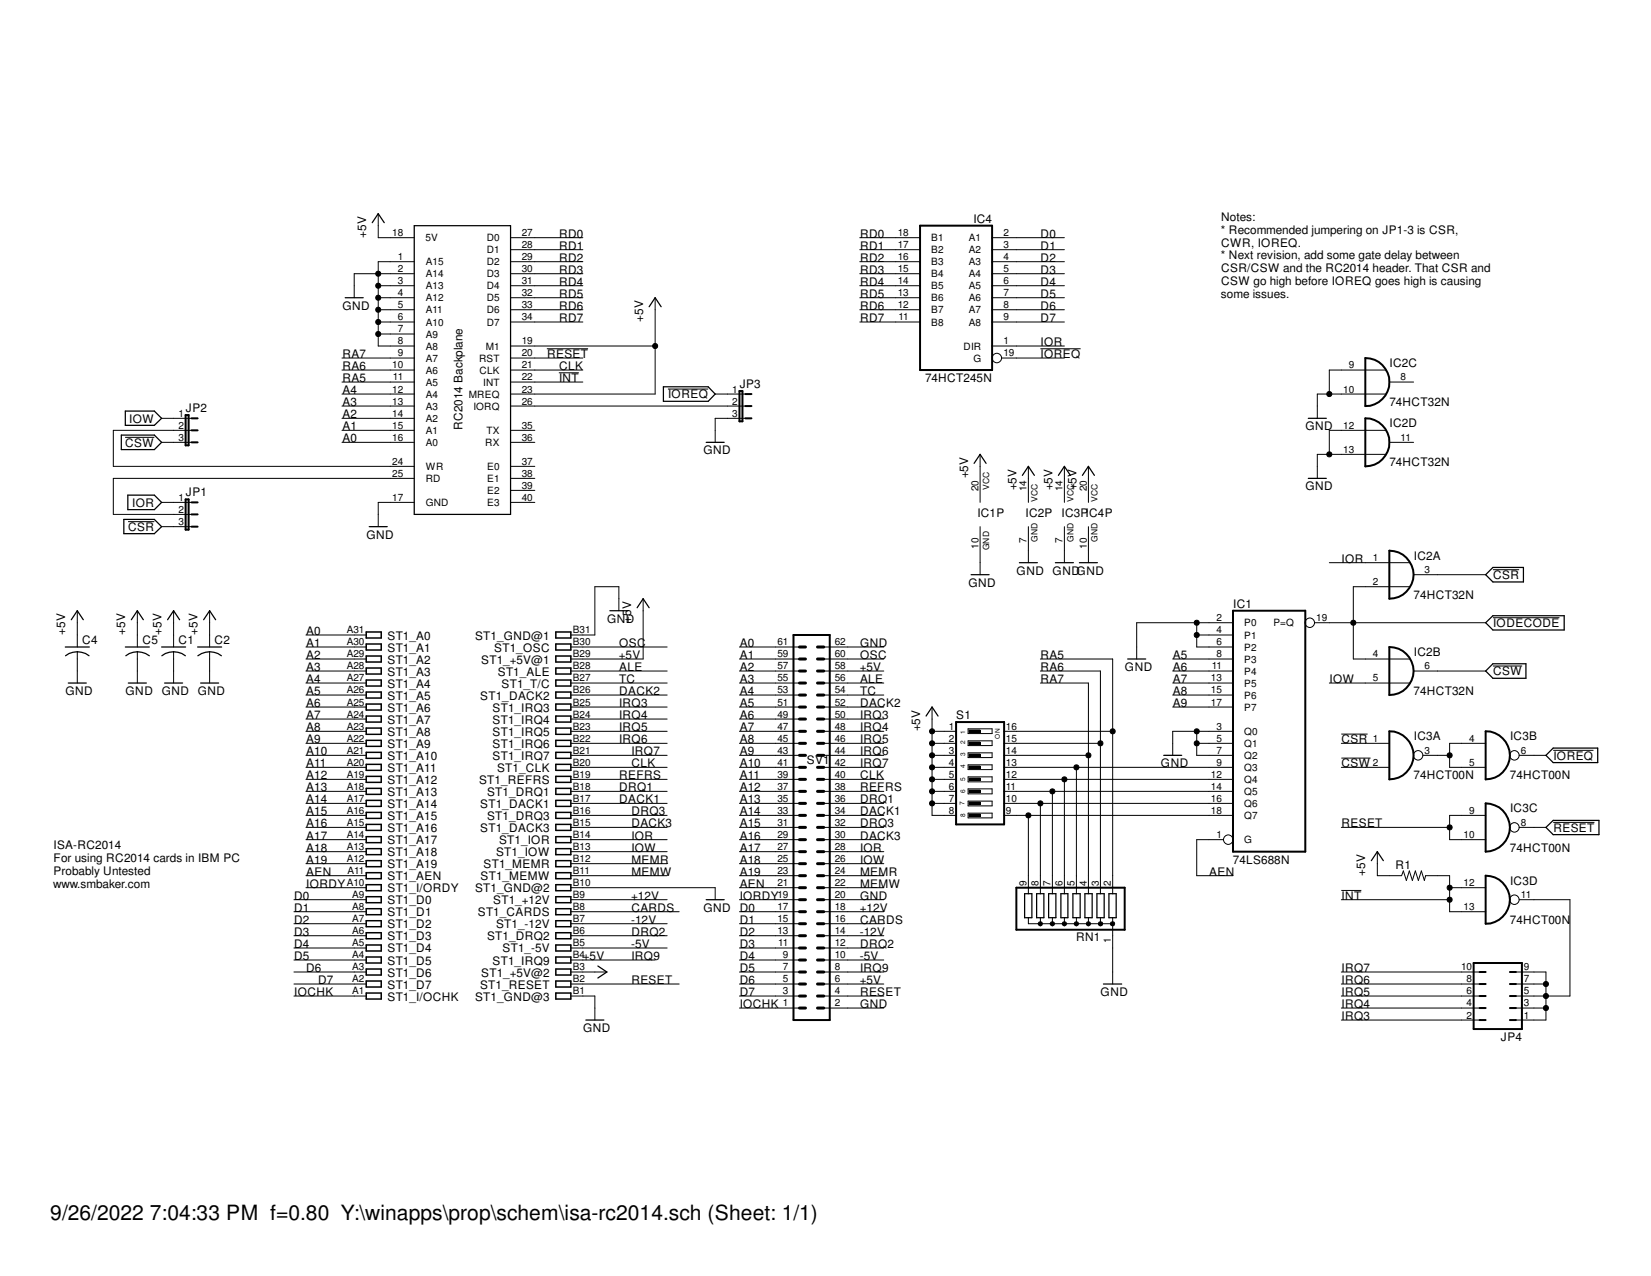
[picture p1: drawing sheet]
<svg xmlns="http://www.w3.org/2000/svg" width="279mm" height="216mm" viewBox="0 0 279 216" stroke-linecap="round" stroke-linejoin="round" font-family="sans-serif">
<g fill="none" stroke="#000" stroke-width=".21">
<path d="M63 37.7l1-1.5 1 1.5M70.1 38.2h16.3v48.8h-16.3zM58.4 50.4h3.1M109.9 51.9l1-1.5 1 1.5M20.5 73.6h5.6l1.2 1.2-1.2 1.3h-5.6zM21.2 69.6h4.9l1.2 1.2-1.2 1.2h-4.9zM112.3 65.4h7.5l1.2 1.3-1.2 1.2h-7.5zM119.5 74.8h3.1M164.8 78.4l1.1-1.5 1 1.5M221.4 70.8h3.1M21 87.9h5.1l1.2 1.2-1.2 1.2h-5.1zM21.6 83.8h4.5l1.2 1.2-1.2 1.2h-4.5z"/>
<path d="M62.5 89.1h3M164.3 97.2h3.1M172.5 95.2h3.1M173 80.4l1-1.5 1 1.5M178.6 95.2h3.1M179.1 80.4l1-1.5 1 1.5M182.7 95.2h3M183.2 80.4l1-1.5 1 1.5M221.4 80.9h3.1M251.4 97.2l1.2-1.2h5.2v2.5h-5.2zM11 109.5h4.1M11.1 111a3.3 3.3 0 0 1 4 0"/>
<path d="M11.6 115.6h3M12.1 104.9l1-1.6 1 1.6M21.2 109.5h4.1M21.3 111a3.3 3.3 0 0 1 4 0M21.7 115.6h3.1M22.2 104.9l1-1.6 1.1 1.6M27.3 109.5h4.1M27.4 111a3.3 3.3 0 0 1 4 0M27.9 115.6h3M28.4 104.9l1-1.6 1 1.6M33.4 109.5h4.1M33.5 111a3.3 3.3 0 0 1 4 0"/>
<path d="M34 115.6h3M34.5 104.9l1-1.6 1 1.6M103.2 103.3h3.1M107.8 102.8l1-1.5 1.1 1.5M190.8 111.5h3.1M251.4 105.4l1.2-1.2h12.1v2.4h-12.1zM251.4 113.5l1.2-1.2h5.6v2.5h-5.6zM156.7 121.2l1-1.6 1 1.6M196.9 127.8h3.1M261.6 127.8l1.2-1.2h7.6v2.4h-7.6zM261.6 140l1.2-1.2h7.8v2.4h-7.8zM119.5 152.2h3.1"/>
<path d="M173.4 151.2h1.2v4.1h-1.2zM175.4 151.2h1.3v4.1h-1.3zM177.5 151.2h1.2v4.1h-1.2zM179.5 151.2h1.2v4.1h-1.2zM181.6 151.2h1.2v4.1h-1.2zM183.6 151.2h1.2v4.1h-1.2zM185.6 151.2h1.3v4.1h-1.3zM187.7 151.2h1.2v4.1h-1.2zM232.1 145.6l1-1.5 1 1.5M99.1 172.6h3.1M101.2 163.4l1.5 1.1-1.5 1M186.7 166.5h3.1"/>
</g>
<g fill="none" stroke="#000" stroke-width=".17">
<path d="M64 36.2v4h6.1M64 48.3h6.1M64 50.4h6.1M64 52.4h6.1M64 54.5h6.1M64 56.5h6.1M70.1 44.3h-6.1v14.2h6.1M70.1 46.3h-10.2v4.1M86.4 44.3h12.2M86.4 46.3h12.2M86.4 48.3h12.2M86.4 50.4h12.2"/>
<path d="M86.4 52.4h12.2M86.4 54.5h12.2M86.4 58.5h24.5M86.4 40.2h12.2M86.4 42.2h12.2M92.5 59h7M110.9 50.4v16.3h-24.5M145.5 44.3h10.2M145.5 46.3h10.2M145.5 48.3h10.2M145.5 50.4h10.2M145.5 52.4h10.2"/>
<path d="M145.5 54.5h10.2M145.5 40.2h10.2M145.5 42.2h10.2M167.9 44.3h12.2M167.9 46.3h12.2M167.9 48.3h12.2M167.9 50.4h12.2M167.9 52.4h12.2M167.9 54.5h12.2M167.9 58.5h12.2M167.9 40.2h12.2M167.9 42.2h12.2"/>
<path d="M176.1 59h6.8M21.2 74h4.9M27.3 70.8h5.1M27.3 74.8h5.1M32.4 72.8h-13.2v6.1h50.9M57.9 60.6h12.2M57.9 62.6h12.2M57.9 64.6h12.2M57.9 66.7h12.2M57.9 68.7h12.2M57.9 70.8h12.2M57.9 72.8h12.2"/>
<path d="M57.9 74.8h12.2M86.4 60.6h12.2M86.4 62.6h12.2M86.4 64.6h12.2M86.4 68.7h39.8M86.4 72.8h4.1M86.4 74.8h4.1M86.4 78.9h4.1M94.6 63.1h3.4M113 65.8h6.8M121 66.7h5.2M126.2 70.8h-5.2v4"/>
<path d="M165.9 76.9v8.1M169.5 60.6h10.6M174 78.9v6.1M180.1 78.9v6.1M184.2 78.9v6.1M234.5 62.6h-9.5v4.1M234.5 66.7h-11.6v4.1M234.5 72.8h-9.5v4.1M234.5 76.9h-11.6v4M235.1 64.6h4.1M235.1 74.8h4.1M21.7 88.3h4.4"/>
<path d="M27.3 85h5.1M27.3 89.1h5.1M70.1 85h-6.1v4.1M70.1 80.9h-50.9v6.1h13.2M86.4 85h4.1M86.4 80.9h4.1M86.4 83h4.1M165.9 89.1v8.1M174 89.1v6.1M180.1 89.1v6.1M184.2 89.1v6.1M225 95.2h13.6"/>
<path d="M238.6 99.3h-9.6v12.2h9.6M239.2 97.2h12.2M252.6 96.4h4.5M13.1 103.3v6.2M13.1 110.3v5.3M23.2 103.3v6.2M23.2 110.3v5.3M29.4 103.3v6.2M29.4 110.3v5.3M35.5 103.3v6.2M35.5 110.3v5.3M51.8 119.6h10.2"/>
<path d="M51.8 117.6h10.2M51.8 115.6h10.2M51.8 113.5h10.2M51.8 111.5h10.2M51.8 109.5h10.2M51.8 107.4h10.2M96.6 119.6h16.3M96.6 117.6h16.3M96.6 115.6h16.3M96.6 113.5h16.3M96.6 109.5h16.3M104.7 103.3v-4h-4v8.1h-4.1"/>
<path d="M108.8 101.3v10.2h-12.2M125.1 119.6h10.2M125.1 117.6h10.2M125.1 115.6h10.2M125.1 113.5h10.2M125.1 111.5h10.2M125.1 109.5h10.2M139.4 119.6h10.2M139.4 117.6h10.2M139.4 115.6h10.2M139.4 113.5h10.2M139.4 111.5h10.2"/>
<path d="M139.4 109.5h10.2M157.7 119.6v18.4h4.1M176.1 115.6h8.1v35.6M176.1 113.5h10.1v37.7M176.1 111.5h12.2v39.7M198.5 119.6h10.2M198.5 117.6h10.2M198.5 115.6h10.2M198.5 113.5h10.2M198.5 111.5h10.2M202.5 105.4v4.1h6.2M202.5 107.4h6.2"/>
<path d="M208.7 105.4h-16.3v6.1M222.5 105.4h28.9M225 115.6h13.6M239.2 113.5h12.2M252.6 104.5h11.3M252.6 112.7h5M51.8 140h10.2M51.8 138h10.2M51.8 135.9h10.2M51.8 133.9h10.2M51.8 131.9h10.2M51.8 129.8h10.2"/>
<path d="M51.8 127.8h10.2M51.8 125.8h10.2M51.8 123.7h10.2M51.8 121.7h10.2M96.6 140h16.3M96.6 138h16.3M96.6 135.9h16.3M96.6 133.9h16.3M96.6 131.9h16.3M96.6 129.8h16.3M96.6 127.8h16.3M96.6 125.8h16.3"/>
<path d="M96.6 123.7h16.3M96.6 121.7h16.3M125.1 140h10.2M125.1 138h10.2M125.1 135.9h10.2M125.1 133.9h10.2M125.1 131.9h10.2M125.1 129.8h10.2M125.1 127.8h10.2M125.1 125.8h10.2M125.1 123.7h10.2M125.1 121.7h10.2"/>
<path d="M139.4 140h10.2M139.4 138h10.2M139.4 135.9h10.2M139.4 133.9h10.2M139.4 131.9h10.2M139.4 129.8h10.2M139.4 127.8h10.2M139.4 125.8h10.2M139.4 123.7h10.2M139.4 121.7h10.2M157.7 135.9h4.1M157.7 133.9h4.1"/>
<path d="M157.7 131.9h4.1M157.7 129.8h4.1M157.7 127.8h4.1M157.7 125.8h4.1M157.7 123.7h4.1M163.8 123.3h4.1v.8h-4.1zM163.8 125.3h4.1v.9h-4.1zM163.8 127.4h4.1v.8h-4.1zM163.8 129.4h4.1v.8h-4.1zM163.8 131.4h4.1v.9h-4.1zM163.8 133.5h4.1v.8h-4.1zM163.8 135.6h4.1v.8h-4.1z"/>
<path d="M163.8 137.6h4.1v.8h-4.1zM164 123.5h1.9v.5h-1.9zM164 125.6h1.9v.4h-1.9zM164 127.6h1.9v.4h-1.9zM164 129.6h1.9v.4h-1.9zM164 131.7h1.9v.4h-1.9zM164 133.7h1.9v.4h-1.9zM164 135.7h1.9v.4h-1.9zM164 137.8h1.9v.4h-1.9zM169.9 138h38.8M169.9 135.9h38.8M169.9 133.9h38.8"/>
<path d="M169.9 131.9h38.8M169.9 129.8h38.8M169.9 127.8h14.3M169.9 125.8h16.3M169.9 123.7h18.4M174 138v13.2M176.1 135.9v15.3M178.1 133.9v17.3M180.1 131.9v19.3M182.2 129.8v21.4M202.5 123.7v4.1h6.2M202.5 125.8h6.2"/>
<path d="M208.7 123.7h-10.2v4.1M227 124.2h4.4M227 128.3h4.9M227 140h18.3M227 129.8h8.1M227 125.8h8.1M240.8 127.8h4.5M251.4 138h-6.1v4.1h6.1M251.4 125.8h-6.1v4h6.1M257.1 140h4.5M257.1 127.8h4.5M262.8 127h6.9"/>
<path d="M262.8 139.1h7M49.7 158.3h12.3M49.7 156.3h12.3M49.7 154.3h12.3M49.7 152.2h12.3M51.8 150.2h10.2M51.8 148.2h10.2M51.8 146.1h10.2M51.8 144.1h10.2M51.8 142.1h10.2M96.6 158.3h16.3M96.6 156.3h16.3"/>
<path d="M96.6 154.3h18.3M96.6 152.2h16.3M96.6 150.2h24.4v2M96.6 148.2h16.3M96.6 146.1h16.3M96.6 144.1h16.3M96.6 142.1h16.3M125.1 158.3h10.2M125.1 156.3h10.2M125.1 154.3h10.2M125.1 152.2h10.2M125.1 150.2h10.2"/>
<path d="M125.1 148.2h10.2M125.1 146.1h10.2M125.1 144.1h10.2M125.1 142.1h10.2M139.4 158.3h10.2M139.4 156.3h10.2M139.4 154.3h10.2M139.4 152.2h10.2M139.4 150.2h10.2M139.4 148.2h10.2M139.4 146.1h10.2M139.4 144.1h10.2"/>
<path d="M139.4 142.1h10.2M174 155.3v1h14.3M175.8 156h.3h.2l.1 .3-.1 .2-.2 .2-.3-.2-.1-.2h.4h-.4zM176.1 155.3v1M177.8 156h.3h.3l.1 .3-.1 .2-.3 .2-.3-.2-.1-.2h.4h-.4zM178.1 155.3v1M179.9 156h.2h.3l.1 .3-.1 .2-.3 .2-.2-.2-.2-.2h.5h-.5zM180.1 155.3v1M181.9 156h.3h.2l.1 .3-.1 .2-.2 .2-.3-.2-.1-.2h.4h-.4zM182.2 155.3v1M183.9 156h.3h.2l.2 .3-.2 .2-.2 .2-.3-.2v-.2h.3h-.3zM184.2 155.3v1"/>
<path d="M186 156h.2h.3l.1 .3-.1 .2-.3 .2-.2-.2-.1-.2h.4h-.4zM186.2 155.3v1M188 156h.3h.3v.3v.2l-.3 .2-.3-.2-.1-.2h.4h-.4zM188.3 155.3v11.2M207.1 142.1h-4.6v6.1h6.2M227 150.7h3.4M227 152.2h18.3M233.1 144.1v4.1h4.1l.3-.8 .5 1.6 .5-1.6 .5 1.6 .5-1.6 .5 1.6 .5-1.6 .5 1.6 .3-.8h4v6.1h6.1M245.3 150.2h6.1M257.1 152.2h8.6v16.3h-9.2M49.7 168.5h12.3M49.7 166.5h12.3"/>
<path d="M49.7 164.5h12.3M49.7 162.4h12.3M49.7 160.4h12.3M96.6 168.5h4.1v4.1M96.6 166.5h18.3M96.6 164.5h6.1M96.6 162.4h14.3M96.6 160.4h16.3M125.1 168.5h10.2M125.1 166.5h10.2M125.1 164.5h10.2M125.1 162.4h10.2"/>
<path d="M125.1 160.4h10.2M125.1 170.6h10.2M139.4 168.5h10.2M139.4 166.5h10.2M139.4 164.5h10.2M139.4 162.4h10.2M139.4 160.4h10.2M139.4 170.6h10.2M227 168.5h23.4M227 166.5h23.4M227 164.5h23.4M227 170.6h23.4"/>
<path d="M227 172.6h23.4M256.5 166.5h5.1M256.5 164.5h5.1v8.1h-5.1M256.5 170.6h5.1"/>
<circle cx="64" cy="46.3" r=".43"/>
<circle cx="64" cy="52.4" r=".43"/>
<circle cx="64" cy="54.5" r=".43"/>
<circle cx="64" cy="48.3" r=".43"/>
<circle cx="64" cy="50.4" r=".43"/>
<circle cx="64" cy="56.5" r=".43"/>
<circle cx="110.9" cy="58.5" r=".43"/>
<circle cx="168.7" cy="60.6" r=".8"/>
<circle cx="225" cy="66.7" r=".43"/>
<circle cx="225" cy="76.9" r=".43"/>
<circle cx="202.5" cy="105.4" r=".43"/>
<circle cx="202.5" cy="107.4" r=".43"/>
<circle cx="221.7" cy="105.4" r=".8"/>
<circle cx="229" cy="105.4" r=".43"/>
<circle cx="157.7" cy="129.8" r=".43"/>
<circle cx="157.7" cy="135.9" r=".43"/>
<circle cx="157.7" cy="127.8" r=".43"/>
<circle cx="157.7" cy="123.7" r=".43"/>
<circle cx="157.7" cy="133.9" r=".43"/>
<circle cx="157.7" cy="125.8" r=".43"/>
<circle cx="157.7" cy="131.9" r=".43"/>
<circle cx="174" cy="138" r=".43"/>
<circle cx="176.1" cy="135.9" r=".43"/>
<circle cx="178.1" cy="133.9" r=".43"/>
<circle cx="180.1" cy="131.9" r=".43"/>
<circle cx="182.2" cy="129.8" r=".43"/>
<circle cx="184.2" cy="127.8" r=".43"/>
<circle cx="186.2" cy="125.8" r=".43"/>
<circle cx="188.3" cy="123.7" r=".43"/>
<circle cx="202.5" cy="125.8" r=".43"/>
<circle cx="202.5" cy="123.7" r=".43"/>
<circle cx="240" cy="127.8" r=".8"/>
<circle cx="245.3" cy="140" r=".43"/>
<circle cx="245.3" cy="127.8" r=".43"/>
<circle cx="256.3" cy="127.8" r=".8"/>
<circle cx="256.3" cy="140" r=".8"/>
<circle cx="207.9" cy="142.1" r=".8"/>
<circle cx="245.3" cy="152.2" r=".43"/>
<circle cx="245.3" cy="150.2" r=".43"/>
<circle cx="256.3" cy="152.2" r=".8"/>
<circle cx="261.6" cy="168.5" r=".43"/>
<circle cx="261.6" cy="166.5" r=".43"/>
<circle cx="261.6" cy="170.6" r=".43"/>
</g>
<g fill="none" stroke="#000" stroke-width=".25">
<path d="M62 106.9h2.5v1h-2.5zM62 109h2.5v1h-2.5zM62 111h2.5v1h-2.5zM62 113h2.5v1h-2.5zM62 115.1h2.5v1h-2.5zM62 117.1h2.5v1h-2.5zM62 119.1h2.5v1h-2.5zM94.1 119.1h2.5v1h-2.5zM94.1 117.1h2.5v1h-2.5zM94.1 115.1h2.5v1h-2.5zM94.1 113h2.5v1h-2.5zM94.1 111h2.5v1h-2.5z"/>
<path d="M94.1 109h2.5v1h-2.5zM94.1 106.9h2.5v1h-2.5zM62 121.2h2.5v1h-2.5zM62 123.2h2.5v1h-2.5zM62 125.3h2.5v1h-2.5zM62 127.3h2.5v1h-2.5zM62 129.3h2.5v1h-2.5zM62 131.4h2.5v1h-2.5zM62 133.4h2.5v1h-2.5zM62 135.4h2.5v1h-2.5zM62 137.5h2.5v1h-2.5zM62 139.5h2.5v1h-2.5z"/>
<path d="M94.1 139.5h2.5v1h-2.5zM94.1 137.5h2.5v1h-2.5zM94.1 135.4h2.5v1h-2.5zM94.1 133.4h2.5v1h-2.5zM94.1 131.4h2.5v1h-2.5zM94.1 129.3h2.5v1h-2.5zM94.1 127.3h2.5v1h-2.5zM94.1 125.3h2.5v1h-2.5zM94.1 123.2h2.5v1h-2.5zM94.1 121.2h2.5v1h-2.5zM62 141.6h2.5v1h-2.5zM62 143.6h2.5v1h-2.5z"/>
<path d="M62 145.6h2.5v1h-2.5zM62 147.7h2.5v1h-2.5zM62 149.7h2.5v1h-2.5zM62 151.7h2.5v1h-2.5zM62 153.8h2.5v1h-2.5zM62 155.8h2.5v1h-2.5zM62 157.8h2.5v1h-2.5zM62 159.9h2.5v1h-2.5zM94.1 159.9h2.5v1h-2.5zM94.1 157.8h2.5v1h-2.5zM94.1 155.8h2.5v1h-2.5zM94.1 153.8h2.5v1h-2.5z"/>
<path d="M94.1 151.7h2.5v1h-2.5zM94.1 149.7h2.5v1h-2.5zM94.1 147.7h2.5v1h-2.5zM94.1 145.6h2.5v1h-2.5zM94.1 143.6h2.5v1h-2.5zM94.1 141.6h2.5v1h-2.5zM62 168h2.5v1h-2.5zM62 161.9h2.5v1h-2.5zM62 164h2.5v1h-2.5zM62 166h2.5v1h-2.5zM94.1 168h2.5v1h-2.5zM94.1 166h2.5v1h-2.5z"/>
<path d="M94.1 164h2.5v1h-2.5zM94.1 161.9h2.5v1h-2.5z"/>
</g>
<g fill="none" stroke="#000" stroke-width=".34">
<path d="M155.7 38.2h12.2v24.4h-12.2zM31.4 70.2h.5v5.2h-.5zM32.4 74.8h1M32.4 72.8h1M32.4 70.8h1M125.1 66.2h.5v5.1h-.5zM126.2 70.8h1M126.2 68.7h1M126.2 66.7h1M231.1 60.6a4.1 4.1 0 0 1 4 4 4.1 4.1 0 0 1-4 4.1zM231.1 70.8a4.1 4.1 0 0 1 4 4 4.1 4.1 0 0 1-4 4.1zM31.4 84.5h.5v5.1h-.5z"/>
<path d="M32.4 89.1h1M32.4 87h1M32.4 85h1M235.1 93.2a4.1 4.1 0 0 1 4.1 4 4.1 4.1 0 0 1-4.1 4.1zM134.3 107.4h6.1v65.2h-6.1zM208.7 103.3h12.2v40.8h-12.2zM235.1 109.5a4.1 4.1 0 0 1 4.1 4 4.1 4.1 0 0 1-4.1 4.1zM161.8 122.2h8.1v17.3h-8.1zM235.1 123.7a4.1 4.1 0 0 1 4.1 4.1 4.1 4.1 0 0 1-4.1 4.1zM251.4 123.7a4.1 4.1 0 0 1 4.1 4.1 4.1 4.1 0 0 1-4.1 4.1zM251.4 135.9a4.1 4.1 0 0 1 4.1 4.1 4.1 4.1 0 0 1-4.1 4.1zM172 150.2h18.3v7.1h-18.3z"/>
<path d="M251.4 148.2a4.1 4.1 0 0 1 4.1 4 4.1 4.1 0 0 1-4.1 4.1zM249.4 162.9h8.2v11.2h-8.2zM250.4 172.6h1M250.4 170.6h1M250.4 168.5h1M250.4 166.5h1M250.4 164.5h1M255.5 172.6h1M255.5 170.6h1M255.5 168.5h1M255.5 166.5h1M255.5 164.5h1"/>
</g>
<g fill="none" stroke="#000" stroke-width=".51">
<path d="M135.3 119.6h1M135.3 115.6h1M135.3 117.6h1M135.3 113.5h1M135.3 111.5h1M135.3 109.5h1M138.3 119.6h1.1M138.3 115.6h1.1M138.3 117.6h1.1M138.3 113.5h1.1M138.3 111.5h1.1M138.3 109.5h1.1"/>
<path d="M135.3 138h1M135.3 140h1M135.3 135.9h1M135.3 133.9h1M135.3 131.9h1M135.3 129.8h1M135.3 123.7h1M135.3 125.8h1M135.3 127.8h1M135.3 121.7h1M138.3 138h1.1M138.3 140h1.1"/>
<path d="M138.3 135.9h1.1M138.3 133.9h1.1M138.3 131.9h1.1M138.3 129.8h1.1M138.3 123.7h1.1M138.3 125.8h1.1M138.3 127.8h1.1M138.3 121.7h1.1M135.3 156.3h1M135.3 158.3h1M135.3 152.2h1M135.3 154.3h1"/>
<path d="M135.3 146.1h1M135.3 148.2h1M135.3 150.2h1M135.3 142.1h1M135.3 144.1h1M138.3 156.3h1.1M138.3 158.3h1.1M138.3 152.2h1.1M138.3 154.3h1.1M138.3 146.1h1.1M138.3 148.2h1.1M138.3 150.2h1.1"/>
<path d="M138.3 142.1h1.1M138.3 144.1h1.1M135.3 166.5h1M135.3 168.5h1M135.3 170.6h1M135.3 162.4h1M135.3 164.5h1M135.3 160.4h1M138.3 166.5h1.1M138.3 168.5h1.1M138.3 170.6h1.1M138.3 162.4h1.1"/>
<path d="M138.3 164.5h1.1M138.3 160.4h1.1"/>
</g>
<g fill="#000">
<path d="M164 123.5h1.9v.5h-1.9z" fill-rule="evenodd"/>
<path d="M164 125.6h1.9v.4h-1.9z" fill-rule="evenodd"/>
<path d="M164 127.6h1.9v.4h-1.9z" fill-rule="evenodd"/>
<path d="M164 129.6h1.9v.4h-1.9z" fill-rule="evenodd"/>
<path d="M164 131.7h1.9v.4h-1.9z" fill-rule="evenodd"/>
<path d="M164 133.7h1.9v.4h-1.9z" fill-rule="evenodd"/>
<path d="M164 135.7h1.9v.4h-1.9z" fill-rule="evenodd"/>
<path d="M164 137.8h1.9v.4h-1.9z" fill-rule="evenodd"/>
<path d="M175.8 156h.3h.2l.1 .3-.1 .2-.2 .2-.3-.2-.1-.2h.4h-.4z" fill-rule="evenodd"/>
<path d="M177.8 156h.3h.3l.1 .3-.1 .2-.3 .2-.3-.2-.1-.2h.4h-.4z" fill-rule="evenodd"/>
<path d="M179.9 156h.2h.3l.1 .3-.1 .2-.3 .2-.2-.2-.2-.2h.5h-.5z" fill-rule="evenodd"/>
<path d="M181.9 156h.3h.2l.1 .3-.1 .2-.2 .2-.3-.2-.1-.2h.4h-.4z" fill-rule="evenodd"/>
<path d="M183.9 156h.3h.2l.2 .3-.2 .2-.2 .2-.3-.2v-.2h.3h-.3z" fill-rule="evenodd"/>
<path d="M186 156h.2h.3l.1 .3-.1 .2-.3 .2-.2-.2-.1-.2h.4h-.4z" fill-rule="evenodd"/>
<path d="M188 156h.3h.3v.3v.2l-.3 .2-.3-.2-.1-.2h.4h-.4z" fill-rule="evenodd"/>
<circle cx="64" cy="46.3" r=".43"/>
<circle cx="64" cy="52.4" r=".43"/>
<circle cx="64" cy="54.5" r=".43"/>
<circle cx="64" cy="48.3" r=".43"/>
<circle cx="64" cy="50.4" r=".43"/>
<circle cx="64" cy="56.5" r=".43"/>
<circle cx="110.9" cy="58.5" r=".43"/>
<circle cx="225" cy="66.7" r=".43"/>
<circle cx="225" cy="76.9" r=".43"/>
<circle cx="202.5" cy="105.4" r=".43"/>
<circle cx="202.5" cy="107.4" r=".43"/>
<circle cx="229" cy="105.4" r=".43"/>
<circle cx="157.7" cy="129.8" r=".43"/>
<circle cx="157.7" cy="135.9" r=".43"/>
<circle cx="157.7" cy="127.8" r=".43"/>
<circle cx="157.7" cy="123.7" r=".43"/>
<circle cx="157.7" cy="133.9" r=".43"/>
<circle cx="157.7" cy="125.8" r=".43"/>
<circle cx="157.7" cy="131.9" r=".43"/>
<circle cx="174" cy="138" r=".43"/>
<circle cx="176.1" cy="135.9" r=".43"/>
<circle cx="178.1" cy="133.9" r=".43"/>
<circle cx="180.1" cy="131.9" r=".43"/>
<circle cx="182.2" cy="129.8" r=".43"/>
<circle cx="184.2" cy="127.8" r=".43"/>
<circle cx="186.2" cy="125.8" r=".43"/>
<circle cx="188.3" cy="123.7" r=".43"/>
<circle cx="202.5" cy="125.8" r=".43"/>
<circle cx="202.5" cy="123.7" r=".43"/>
<circle cx="245.3" cy="140" r=".43"/>
<circle cx="245.3" cy="127.8" r=".43"/>
<circle cx="245.3" cy="152.2" r=".43"/>
<circle cx="245.3" cy="150.2" r=".43"/>
<circle cx="261.6" cy="168.5" r=".43"/>
<circle cx="261.6" cy="166.5" r=".43"/>
<circle cx="261.6" cy="170.6" r=".43"/>
</g>
<text font-size="3.6" x="8.5" y="206.4">9/26/2022 7:04:33 PM f=0.80 Y:\winapps\prop\schem\isa-rc2014.sch (Sheet: 1/1)</text>
<g font-size="2">
<text x="62" y="40.2" transform="rotate(-90 62 40.2)">+5V</text>
<text x="94.6" y="40.2">RD0</text>
<text x="145.5" y="40.2">RD0</text>
<text x="164.7" y="37.7">IC4</text>
<text x="176.1" y="40.2">D0</text>
<text x="206.6" y="39.6">* Recommended jumpering on JP1-3 is CSR,</text>
<text x="206.7" y="37.4">Notes:</text>
<text x="206.7" y="41.7">CWR, IOREQ.</text>
<text x="94.6" y="42.2">RD1</text>
<text x="94.6" y="44.3">RD2</text>
<text x="94.6" y="46.3">RD3</text>
<text x="145.5" y="42.2">RD1</text>
<text x="145.5" y="44.3">RD2</text>
<text x="145.5" y="46.3">RD3</text>
<text x="176.1" y="42.2">D1</text>
<text x="176.1" y="44.3">D2</text>
<text x="176.1" y="46.3">D3</text>
<text x="206.6" y="43.9">* Next revision, add some gate delay between</text>
<text x="206.7" y="46.1">CSR/CSW and the RC2014 header. That CSR and</text>
<text x="58" y="52.5">GND</text>
<text x="94.6" y="48.3">RD4</text>
<text x="94.6" y="50.4">RD5</text>
<text x="94.6" y="52.5">RD6</text>
<text x="145.5" y="48.3">RD4</text>
<text x="145.5" y="50.4">RD5</text>
<text x="145.5" y="52.5">RD6</text>
<text x="176.1" y="48.3">D4</text>
<text x="176.1" y="50.4">D5</text>
<text x="176.1" y="52.5">D6</text>
<text x="206.6" y="50.4">some issues.</text>
<text x="206.7" y="48.2">CSW go high before IOREQ goes high is causing</text>
<text x="94.6" y="54.5">RD7</text>
<text x="108.8" y="54.5" transform="rotate(-90 108.8 54.5)">+5V</text>
<text x="145.5" y="54.5">RD7</text>
<text x="176.1" y="58.5">IOR</text>
<text x="176.1" y="54.5">D7</text>
<text x="58" y="60.6">RA7</text>
<text x="58" y="62.6">RA6</text>
<text x="58" y="64.6">RA5</text>
<text x="92.6" y="60.6">RESET</text>
<text x="94.6" y="62.6">CLK</text>
<text x="94.6" y="64.6">INT</text>
<text x="125.2" y="65.7">JP3</text>
<text x="156.5" y="64.6">74HCT245N</text>
<text x="176.1" y="60.6">IOREQ</text>
<text x="235.2" y="62.1">IC2C</text>
<text x="21.9" y="71.5">IOW</text>
<text x="31.5" y="69.7">JP2</text>
<text x="58" y="70.8">A2</text>
<text x="58" y="68.7">A3</text>
<text x="58" y="66.7">A4</text>
<text x="113.1" y="67.4">IOREQ</text>
<text x="235.1" y="68.7">74HCT32N</text>
<text x="21.2" y="75.6">CSW</text>
<text x="58" y="74.8">A0</text>
<text x="58" y="72.8">A1</text>
<text x="78.3" y="72.8" transform="rotate(-90 78.3 72.8)">RC2014 Backplane</text>
<text x="119" y="76.9">GND</text>
<text x="220.9" y="72.8">GND</text>
<text x="235.2" y="72.3">IC2D</text>
<text x="31.5" y="84">JP1</text>
<text x="163.8" y="80.9" transform="rotate(-90 163.8 80.9)">+5V</text>
<text x="172" y="83" transform="rotate(-90 172 83)">+5V</text>
<text x="178.1" y="83" transform="rotate(-90 178.1 83)">+5V</text>
<text x="182.2" y="83" transform="rotate(-90 182.2 83)">+5V</text>
<text x="220.9" y="83">GND</text>
<text x="235.1" y="78.9">74HCT32N</text>
<text x="21.7" y="89.8">CSR</text>
<text x="22.4" y="85.8">IOR</text>
<text x="165.4" y="87.5">IC1P</text>
<text x="173.6" y="87.5">IC2P</text>
<text x="179.7" y="87.5">IC3PIC4P</text>
<text x="62" y="91.1">GND</text>
<text x="227" y="95.2">IOR</text>
<text x="239.3" y="94.7">IC2A</text>
<text x="163.9" y="99.3">GND</text>
<text x="172" y="97.2">GND</text>
<text x="178.1" y="97.2">GNDGND</text>
<text x="239.2" y="101.3">74HCT32N</text>
<text x="252.7" y="98">CSR</text>
<text x="11" y="107.4" transform="rotate(-90 11 107.4)">+5V</text>
<text x="21.2" y="107.4" transform="rotate(-90 21.2 107.4)">+5V</text>
<text x="27.3" y="107.4" transform="rotate(-90 27.3 107.4)">+5V</text>
<text x="33.4" y="107.4" transform="rotate(-90 33.4 107.4)">+5V</text>
<text x="51.8" y="107.4">A0</text>
<text x="102.7" y="105.4">GND</text>
<text x="106.8" y="105.4" transform="rotate(-90 106.8 105.4)">+5V</text>
<text x="208.7" y="102.8">IC1</text>
<text x="252.7" y="106.1">IODECODE</text>
<text x="13.9" y="109">C4</text>
<text x="24.1" y="109">C5</text>
<text x="30.2" y="109">C1</text>
<text x="36.3" y="109">C2</text>
<text x="51.8" y="109.5">A1</text>
<text x="51.8" y="111.5">A2</text>
<text x="51.8" y="113.5">A3</text>
<text x="65.6" y="112.3">ST1_A2</text>
<text x="65.6" y="110.2">ST1_A1</text>
<text x="65.6" y="108.2">ST1_A0</text>
<text x="80.4" y="108.2">ST1_GND@1</text>
<text x="81.4" y="112.3">ST1_+5V@1</text>
<text x="83.7" y="110.2">ST1_OSC</text>
<text x="104.7" y="111.5">+5V</text>
<text x="104.8" y="109.5">OSC</text>
<text x="104.8" y="113.5">ALE</text>
<text x="125.2" y="109.5">A0</text>
<text x="125.2" y="111.5">A1</text>
<text x="125.2" y="113.5">A2</text>
<text x="145.5" y="113.5">+5V</text>
<text x="145.5" y="109.5">GND</text>
<text x="145.5" y="111.5">OSC</text>
<text x="176.1" y="113.5">RA6</text>
<text x="176.1" y="111.5">RA5</text>
<text x="190.4" y="113.5">GND</text>
<text x="198.5" y="111.5">A5</text>
<text x="198.5" y="113.5">A6</text>
<text x="239.3" y="111">IC2B</text>
<text x="11.1" y="117.6">GND</text>
<text x="21.3" y="117.6">GND</text>
<text x="27.4" y="117.6">GND</text>
<text x="33.5" y="117.6">GND</text>
<text x="51.8" y="115.6">A4</text>
<text x="51.8" y="117.6">A5</text>
<text x="51.8" y="119.6">A6</text>
<text x="65.6" y="118.4">ST1_A5</text>
<text x="65.6" y="116.3">ST1_A4</text>
<text x="65.6" y="114.3">ST1_A3</text>
<text x="81.3" y="118.4">ST1_DACK2</text>
<text x="84.2" y="114.3">ST1_ALE</text>
<text x="84.9" y="116.3">ST1_T/C</text>
<text x="104.8" y="115.6">TC</text>
<text x="104.8" y="117.6">DACK2</text>
<text x="104.8" y="119.6">IRQ3</text>
<text x="125.2" y="115.6">A3</text>
<text x="125.2" y="117.6">A4</text>
<text x="125.2" y="119.6">A5</text>
<text x="145.5" y="115.6">ALE</text>
<text x="145.5" y="117.6">TC</text>
<text x="145.5" y="119.6">DACK2</text>
<text x="176.1" y="115.6">RA7</text>
<text x="198.5" y="115.6">A7</text>
<text x="198.5" y="117.6">A8</text>
<text x="198.5" y="119.6">A9</text>
<text x="225" y="115.6">IOW</text>
<text x="239.2" y="117.6">74HCT32N</text>
<text x="252.7" y="114.3">CSW</text>
<text x="51.8" y="121.7">A7</text>
<text x="51.8" y="123.7">A8</text>
<text x="51.8" y="125.8">A9</text>
<text x="65.6" y="124.5">ST1_A8</text>
<text x="65.6" y="122.5">ST1_A7</text>
<text x="65.6" y="120.4">ST1_A6</text>
<text x="83.4" y="124.5">ST1_IRQ5</text>
<text x="83.4" y="122.5">ST1_IRQ4</text>
<text x="83.4" y="120.4">ST1_IRQ3</text>
<text x="104.8" y="121.7">IRQ4</text>
<text x="104.8" y="123.7">IRQ5</text>
<text x="104.8" y="125.8">IRQ6</text>
<text x="125.2" y="121.7">A6</text>
<text x="125.2" y="123.7">A7</text>
<text x="125.2" y="125.8">A8</text>
<text x="145.5" y="121.7">IRQ3</text>
<text x="145.5" y="123.7">IRQ4</text>
<text x="145.5" y="125.8">IRQ5</text>
<text x="155.7" y="123.7" transform="rotate(-90 155.7 123.7)">+5V</text>
<text x="161.8" y="121.7">S1</text>
<text x="227" y="125.8">CSR</text>
<text x="239.3" y="125.3">IC3A</text>
<text x="255.6" y="125.3">IC3B</text>
<text x="51.8" y="127.8">A10</text>
<text x="51.8" y="129.8">A11</text>
<text x="51.8" y="131.9">A12</text>
<text x="65.6" y="130.6">ST1_A11</text>
<text x="65.6" y="128.6">ST1_A10</text>
<text x="65.6" y="126.5">ST1_A9</text>
<text x="83.4" y="128.6">ST1_IRQ7</text>
<text x="83.4" y="126.5">ST1_IRQ6</text>
<text x="84.1" y="130.6">ST1_CLK</text>
<text x="104.8" y="131.9">REFRS</text>
<text x="106.8" y="129.8">CLK</text>
<text x="106.8" y="127.8">IRQ7</text>
<text x="125.2" y="127.8">A9</text>
<text x="125.2" y="129.8">A10</text>
<text x="125.2" y="131.9">A11</text>
<text x="136.6" y="129.2">SV1</text>
<text x="145.5" y="131.9">CLK</text>
<text x="145.5" y="127.8">IRQ6</text>
<text x="145.5" y="129.8">IRQ7</text>
<text x="196.5" y="129.8">GND</text>
<text x="227" y="129.8">CSW</text>
<text x="239.2" y="131.9">74HCT00N</text>
<text x="255.5" y="131.9">74HCT00N</text>
<text x="262.9" y="128.5">IOREQ</text>
<text x="51.8" y="133.9">A13</text>
<text x="51.8" y="135.9">A14</text>
<text x="51.8" y="138">A15</text>
<text x="65.6" y="136.7">ST1_A14</text>
<text x="65.6" y="134.7">ST1_A13</text>
<text x="65.6" y="132.6">ST1_A12</text>
<text x="81.1" y="132.6">ST1_REFRS</text>
<text x="81.3" y="136.7">ST1_DACK1</text>
<text x="82.4" y="134.7">ST1_DRQ1</text>
<text x="104.8" y="133.9">DRQ1</text>
<text x="104.8" y="135.9">DACK1</text>
<text x="106.8" y="138">DRQ3</text>
<text x="125.2" y="133.9">A12</text>
<text x="125.2" y="135.9">A13</text>
<text x="125.2" y="138">A14</text>
<text x="145.5" y="133.9">REFRS</text>
<text x="145.5" y="135.9">DRQ1</text>
<text x="145.5" y="138">DACK1</text>
<text x="255.6" y="137.5">IC3C</text>
<text x="9.1" y="143.7">ISA-RC2014</text>
<text x="51.8" y="140">A16</text>
<text x="51.8" y="142.1">A17</text>
<text x="65.6" y="142.8">ST1_A17</text>
<text x="65.6" y="140.8">ST1_A16</text>
<text x="65.6" y="138.8">ST1_A15</text>
<text x="81.3" y="140.8">ST1_DACK3</text>
<text x="82.4" y="138.8">ST1_DRQ3</text>
<text x="84.5" y="142.8">ST1_IOR</text>
<text x="106.8" y="140">DACK3</text>
<text x="106.8" y="142.1">IOR</text>
<text x="125.2" y="140">A15</text>
<text x="125.2" y="142.1">A16</text>
<text x="145.5" y="140">DRQ3</text>
<text x="145.5" y="142.1">DACK3</text>
<text x="227" y="140">RESET</text>
<text x="262.9" y="140.7">RESET</text>
<text x="9.1" y="145.9">For using RC2014 cards in IBM PC</text>
<text x="9.1" y="148">Probably Untested</text>
<text x="51.8" y="144.1">A18</text>
<text x="51.8" y="146.1">A19</text>
<text x="51.8" y="148.2">AEN</text>
<text x="65.6" y="148.9">ST1_AEN</text>
<text x="65.6" y="146.9">ST1_A19</text>
<text x="65.6" y="144.9">ST1_A18</text>
<text x="81.3" y="148.9">ST1_MEMW</text>
<text x="81.8" y="146.9">ST1_MEMR</text>
<text x="83.9" y="144.9">ST1_IOW</text>
<text x="106.8" y="144.1">IOW</text>
<text x="106.8" y="146.1">MEMR</text>
<text x="106.8" y="148.2">MEMW</text>
<text x="125.2" y="144.1">A17</text>
<text x="125.2" y="146.1">A18</text>
<text x="125.2" y="148.2">A19</text>
<text x="145.5" y="146.1">IOW</text>
<text x="145.5" y="148.2">MEMR</text>
<text x="145.5" y="144.1">IOR</text>
<text x="204.6" y="148.2">AEN</text>
<text x="208.7" y="146.1">74LS688N</text>
<text x="231.1" y="148.2" transform="rotate(-90 231.1 148.2)">+5V</text>
<text x="236.2" y="147">R1</text>
<text x="255.5" y="144.1">74HCT00N</text>
<text x="255.6" y="149.7">IC3D</text>
<text x="9" y="150.2">www.smbaker.com</text>
<text x="49.8" y="152.2">D0</text>
<text x="49.8" y="154.3">D1</text>
<text x="51.8" y="150.2">IORDY</text>
<text x="65.6" y="155.1">ST1_D1</text>
<text x="65.6" y="153">ST1_D0</text>
<text x="65.6" y="151">ST1_I/ORDY</text>
<text x="80.4" y="151">ST1_GND@2</text>
<text x="80.9" y="155.1">ST1_CARDS</text>
<text x="83.5" y="153">ST1_+12V</text>
<text x="106.8" y="152.2">+12V</text>
<text x="106.8" y="154.3">CARDS</text>
<text x="119" y="154.3">GND</text>
<text x="125.2" y="154.3">D0</text>
<text x="125.2" y="150.2">AEN</text>
<text x="125.2" y="152.2">IORDY</text>
<text x="145.5" y="154.3">+12V</text>
<text x="145.5" y="150.2">MEMW</text>
<text x="145.5" y="152.2">GND</text>
<text x="227" y="152.2">INT</text>
<text x="49.8" y="156.3">D2</text>
<text x="49.8" y="158.3">D3</text>
<text x="49.8" y="160.4">D4</text>
<text x="65.6" y="161.2">ST1_D4</text>
<text x="65.6" y="159.1">ST1_D3</text>
<text x="65.6" y="157.1">ST1_D2</text>
<text x="82.4" y="159.1">ST1_DRQ2</text>
<text x="83.9" y="157.1">ST1_-12V</text>
<text x="85" y="161.2">ST1_-5V</text>
<text x="106.8" y="156.3">-12V</text>
<text x="106.8" y="160.4">-5V</text>
<text x="106.8" y="158.3">DRQ2</text>
<text x="125.2" y="156.3">D1</text>
<text x="125.2" y="158.3">D2</text>
<text x="125.2" y="160.4">D3</text>
<text x="145.5" y="158.3">-12V</text>
<text x="145.5" y="156.3">CARDS</text>
<text x="145.5" y="160.4">DRQ2</text>
<text x="182.1" y="159.3">RN1</text>
<text x="255.5" y="156.3">74HCT00N</text>
<text x="49.8" y="162.4">D5</text>
<text x="51.8" y="164.5">D6</text>
<text x="53.8" y="166.5">D7</text>
<text x="65.6" y="167.3">ST1_D7</text>
<text x="65.6" y="165.2">ST1_D6</text>
<text x="65.6" y="163.2">ST1_D5</text>
<text x="81.2" y="167.3">ST1_RESET</text>
<text x="81.4" y="165.2">ST1_+5V@2</text>
<text x="83.4" y="163.2">ST1_IRQ9</text>
<text x="98.6" y="162.4">+5V</text>
<text x="106.8" y="162.4">IRQ9</text>
<text x="106.8" y="166.5">RESET</text>
<text x="125.2" y="162.4">D4</text>
<text x="125.2" y="164.5">D5</text>
<text x="125.2" y="166.5">D6</text>
<text x="145.5" y="166.5">+5V</text>
<text x="145.5" y="162.4">-5V</text>
<text x="145.5" y="164.5">IRQ9</text>
<text x="227" y="166.5">IRQ6</text>
<text x="227" y="164.5">IRQ7</text>
<text x="49.8" y="168.5">IOCHK</text>
<text x="65.6" y="169.3">ST1_I/OCHK</text>
<text x="80.4" y="169.3">ST1_GND@3</text>
<text x="125.2" y="168.5">D7</text>
<text x="125.2" y="170.6">IOCHK</text>
<text x="145.5" y="170.6">GND</text>
<text x="145.5" y="168.5">RESET</text>
<text x="186.3" y="168.5">GND</text>
<text x="227" y="172.6">IRQ3</text>
<text x="227" y="170.6">IRQ4</text>
<text x="227" y="168.5">IRQ5</text>
<text x="98.7" y="174.6">GND</text>
<text x="254" y="176.1">JP4</text>
</g>
<g font-size="1.7">
<text x="66.4" y="39.9">18</text>
<text x="72" y="40.8">5V</text>
<text x="82.4" y="40.8">D0</text>
<text x="88.3" y="39.9">27</text>
<text x="88.3" y="42">28</text>
<text x="151.9" y="42">17</text>
<text x="151.9" y="39.9">18</text>
<text x="157.6" y="40.8">B1</text>
<text x="164" y="40.8">A1</text>
<text x="169.8" y="39.9">2</text>
<text x="169.8" y="42">3</text>
<text x="67.3" y="44">1</text>
<text x="67.3" y="46">2</text>
<text x="72.1" y="44.9">A15</text>
<text x="72.1" y="46.9">A14</text>
<text x="82.4" y="42.9">D1</text>
<text x="82.4" y="44.9">D2</text>
<text x="82.4" y="46.9">D3</text>
<text x="88.3" y="44">29</text>
<text x="88.3" y="46">30</text>
<text x="151.9" y="46">15</text>
<text x="151.9" y="44">16</text>
<text x="157.6" y="46.9">B4</text>
<text x="157.6" y="44.9">B3</text>
<text x="157.6" y="42.9">B2</text>
<text x="164" y="42.8">A2</text>
<text x="164" y="44.9">A3</text>
<text x="164" y="46.9">A4</text>
<text x="169.8" y="44">4</text>
<text x="169.8" y="46">5</text>
<text x="67.3" y="48.1">3</text>
<text x="67.3" y="50.1">4</text>
<text x="67.3" y="52.2">5</text>
<text x="72.1" y="49">A13</text>
<text x="72.1" y="51">A12</text>
<text x="72.1" y="53">A11</text>
<text x="82.4" y="49">D4</text>
<text x="82.4" y="51">D5</text>
<text x="82.4" y="53">D6</text>
<text x="88.3" y="48.1">31</text>
<text x="88.3" y="50.1">32</text>
<text x="88.3" y="52.2">33</text>
<text x="151.9" y="52.2">12</text>
<text x="151.9" y="50.1">13</text>
<text x="151.9" y="48.1">14</text>
<text x="157.6" y="53">B7</text>
<text x="157.6" y="51">B6</text>
<text x="157.6" y="49">B5</text>
<text x="164" y="49">A5</text>
<text x="164" y="51">A6</text>
<text x="164" y="53">A7</text>
<text x="169.8" y="48.1">6</text>
<text x="169.8" y="50.1">7</text>
<text x="169.8" y="52.2">8</text>
<text x="67.3" y="54.2">6</text>
<text x="67.3" y="56.2">7</text>
<text x="67.3" y="58.3">8</text>
<text x="72.1" y="55.1">A10</text>
<text x="72.1" y="57.1">A9</text>
<text x="72.1" y="59.1">A8</text>
<text x="82.2" y="59.1">M1</text>
<text x="82.4" y="55.1">D7</text>
<text x="88.3" y="54.2">34</text>
<text x="88.3" y="58.3">19</text>
<text x="152.1" y="54.2">11</text>
<text x="157.6" y="55.1">B8</text>
<text x="163.1" y="59.1">DIR</text>
<text x="164" y="55.1">A8</text>
<text x="169.8" y="58.3">1</text>
<text x="169.8" y="54.2">9</text>
<text x="66.4" y="62.3">10</text>
<text x="66.5" y="64.3">11</text>
<text x="67.3" y="60.3">9</text>
<text x="72.1" y="65.3">A5</text>
<text x="72.1" y="61.2">A7</text>
<text x="72.1" y="63.2">A6</text>
<text x="81.1" y="61.2">RST</text>
<text x="81.2" y="63.2">CLK</text>
<text x="81.8" y="65.3">INT</text>
<text x="88.3" y="60.3">20</text>
<text x="88.3" y="62.3">21</text>
<text x="88.3" y="64.3">22</text>
<text x="164.7" y="61.2">G</text>
<text x="169.8" y="60.3">19</text>
<text x="228.3" y="62.3">9</text>
<text x="237" y="64.3">8</text>
<text x="30.2" y="70.5">1</text>
<text x="66.4" y="66.4">12</text>
<text x="66.4" y="68.5">13</text>
<text x="66.4" y="70.5">14</text>
<text x="72.1" y="67.3">A4</text>
<text x="72.1" y="69.3">A3</text>
<text x="72.1" y="71.4">A2</text>
<text x="79.3" y="67.3">MREQ</text>
<text x="80.1" y="69.3">IORQ</text>
<text x="88.3" y="66.4">23</text>
<text x="88.3" y="68.5">26</text>
<text x="123.9" y="66.4">1</text>
<text x="123.9" y="68.5">2</text>
<text x="123.9" y="70.5">3</text>
<text x="227.3" y="66.4">10</text>
<text x="30.2" y="72.5">2</text>
<text x="30.2" y="74.5">3</text>
<text x="66.4" y="72.5">15</text>
<text x="66.4" y="74.5">16</text>
<text x="72.1" y="73.4">A1</text>
<text x="72.1" y="75.4">A0</text>
<text x="82.1" y="75.4">RX</text>
<text x="82.3" y="73.4">TX</text>
<text x="88.3" y="72.5">35</text>
<text x="88.3" y="74.5">36</text>
<text x="227.3" y="72.5">12</text>
<text x="227.3" y="76.6">13</text>
<text x="237" y="74.5">11</text>
<text x="66.4" y="78.6">24</text>
<text x="66.4" y="80.6">25</text>
<text x="72.1" y="79.5">WR</text>
<text x="72.1" y="81.6">RD</text>
<text x="82.5" y="79.5">E0</text>
<text x="82.5" y="81.6">E1</text>
<text x="82.5" y="83.6">E2</text>
<text x="88.3" y="78.6">37</text>
<text x="88.3" y="80.6">38</text>
<text x="88.3" y="82.7">39</text>
<text x="165.6" y="83.1" transform="rotate(-90 165.6 83.1)">20</text>
<text x="173.7" y="83.1" transform="rotate(-90 173.7 83.1)">14</text>
<text x="179.8" y="83.1" transform="rotate(-90 179.8 83.1)">14</text>
<text x="183.9" y="83.1" transform="rotate(-90 183.9 83.1)">20</text>
<text x="30.2" y="84.8">1</text>
<text x="30.2" y="86.8">2</text>
<text x="30.2" y="88.8">3</text>
<text x="66.4" y="84.8">17</text>
<text x="72.1" y="85.6">GND</text>
<text x="82.5" y="85.6">E3</text>
<text x="88.3" y="84.8">40</text>
<text x="165.6" y="92.8" transform="rotate(-90 165.6 92.8)">10</text>
<text x="173.7" y="91.9" transform="rotate(-90 173.7 91.9)">7</text>
<text x="179.8" y="91.9" transform="rotate(-90 179.8 91.9)">7</text>
<text x="183.9" y="92.8" transform="rotate(-90 183.9 92.8)">10</text>
<text x="232.3" y="94.9">1</text>
<text x="232.3" y="99">2</text>
<text x="241.1" y="96.9">3</text>
<text x="58.7" y="107.1">A31</text>
<text x="96.9" y="107.1">B31</text>
<text x="205.9" y="105.1">2</text>
<text x="205.9" y="107.1">4</text>
<text x="210.6" y="106">P0</text>
<text x="215.5" y="106">P=Q</text>
<text x="222.8" y="105.1">19</text>
<text x="58.7" y="113.2">A28</text>
<text x="58.7" y="111.2">A29</text>
<text x="58.7" y="109.2">A30</text>
<text x="96.9" y="113.2">B28</text>
<text x="96.9" y="111.2">B29</text>
<text x="96.9" y="109.2">B30</text>
<text x="131.6" y="113.2">57</text>
<text x="131.6" y="111.2">59</text>
<text x="131.6" y="109.2">61</text>
<text x="141.3" y="113.2">58</text>
<text x="141.3" y="111.2">60</text>
<text x="141.3" y="109.2">62</text>
<text x="205.1" y="113.2">11</text>
<text x="205.9" y="109.2">6</text>
<text x="205.9" y="111.2">8</text>
<text x="210.6" y="108">P1</text>
<text x="210.6" y="110.1">P2</text>
<text x="210.6" y="112.1">P3</text>
<text x="232.3" y="111.2">4</text>
<text x="241.1" y="113.2">6</text>
<text x="58.7" y="119.4">A25</text>
<text x="58.7" y="117.3">A26</text>
<text x="58.7" y="115.3">A27</text>
<text x="96.9" y="119.4">B25</text>
<text x="96.9" y="117.3">B26</text>
<text x="96.9" y="115.3">B27</text>
<text x="131.6" y="119.4">51</text>
<text x="131.6" y="117.3">53</text>
<text x="131.6" y="115.3">55</text>
<text x="141.3" y="119.4">52</text>
<text x="141.3" y="117.3">54</text>
<text x="141.3" y="115.3">56</text>
<text x="204.9" y="115.3">13</text>
<text x="204.9" y="117.3">15</text>
<text x="204.9" y="119.4">17</text>
<text x="210.6" y="114.1">P4</text>
<text x="210.6" y="116.2">P5</text>
<text x="210.6" y="118.2">P6</text>
<text x="232.3" y="115.3">5</text>
<text x="58.7" y="125.5">A22</text>
<text x="58.7" y="123.4">A23</text>
<text x="58.7" y="121.4">A24</text>
<text x="96.9" y="125.5">B22</text>
<text x="96.9" y="123.4">B23</text>
<text x="96.9" y="121.4">B24</text>
<text x="131.6" y="125.5">45</text>
<text x="131.6" y="123.4">47</text>
<text x="131.6" y="121.4">49</text>
<text x="141.3" y="125.5">46</text>
<text x="141.3" y="123.4">48</text>
<text x="141.3" y="121.4">50</text>
<text x="160.6" y="123.4">1</text>
<text x="160.6" y="125.5">2</text>
<text x="170.2" y="125.5">15</text>
<text x="170.2" y="123.4">16</text>
<text x="205.9" y="123.4">3</text>
<text x="205.9" y="125.5">5</text>
<text x="210.6" y="124.3">Q0</text>
<text x="210.6" y="120.3">P7</text>
<text x="232.3" y="125.5">1</text>
<text x="248.6" y="125.5">4</text>
<text x="58.7" y="131.6">A19</text>
<text x="58.7" y="129.5">A20</text>
<text x="58.7" y="127.5">A21</text>
<text x="96.9" y="131.6">B19</text>
<text x="96.9" y="129.5">B20</text>
<text x="96.9" y="127.5">B21</text>
<text x="131.6" y="131.6">39</text>
<text x="131.6" y="129.5">41</text>
<text x="131.6" y="127.5">43</text>
<text x="141.3" y="129.5">42</text>
<text x="141.3" y="131.6">40</text>
<text x="141.3" y="127.5">44</text>
<text x="160.6" y="127.5">3</text>
<text x="160.6" y="129.5">4</text>
<text x="160.6" y="131.6">5</text>
<text x="170.2" y="131.6">12</text>
<text x="170.2" y="129.5">13</text>
<text x="170.2" y="127.5">14</text>
<text x="204.9" y="131.6">12</text>
<text x="205.9" y="127.5">7</text>
<text x="205.9" y="129.5">9</text>
<text x="210.6" y="126.4">Q1</text>
<text x="210.6" y="128.4">Q2</text>
<text x="210.6" y="130.4">Q3</text>
<text x="232.3" y="129.5">2</text>
<text x="241.1" y="127.5">3</text>
<text x="248.6" y="129.5">5</text>
<text x="257.4" y="127.5">6</text>
<text x="58.7" y="137.7">A16</text>
<text x="58.7" y="135.6">A17</text>
<text x="58.7" y="133.6">A18</text>
<text x="96.9" y="137.7">B16</text>
<text x="96.9" y="135.6">B17</text>
<text x="96.9" y="133.6">B18</text>
<text x="131.6" y="137.7">33</text>
<text x="131.6" y="135.6">35</text>
<text x="131.6" y="133.6">37</text>
<text x="141.3" y="137.7">34</text>
<text x="141.3" y="135.6">36</text>
<text x="141.3" y="133.6">38</text>
<text x="160.6" y="133.6">6</text>
<text x="160.6" y="135.6">7</text>
<text x="160.6" y="137.7">8</text>
<text x="170.2" y="137.7">9</text>
<text x="170.2" y="135.6">10</text>
<text x="170.2" y="133.6">11</text>
<text x="204.9" y="133.6">14</text>
<text x="204.9" y="135.6">16</text>
<text x="204.9" y="137.7">18</text>
<text x="210.6" y="132.5">Q4</text>
<text x="210.6" y="134.5">Q5</text>
<text x="210.6" y="136.6">Q6</text>
<text x="248.6" y="137.7">9</text>
<text x="58.7" y="143.8">A13</text>
<text x="58.7" y="141.8">A14</text>
<text x="58.7" y="139.7">A15</text>
<text x="96.9" y="143.8">B13</text>
<text x="96.9" y="141.8">B14</text>
<text x="96.9" y="139.7">B15</text>
<text x="131.6" y="143.8">27</text>
<text x="131.6" y="141.8">29</text>
<text x="131.6" y="139.7">31</text>
<text x="141.3" y="143.8">28</text>
<text x="141.3" y="141.8">30</text>
<text x="141.3" y="139.7">32</text>
<text x="205.9" y="141.8">1</text>
<text x="210.6" y="142.7">G</text>
<text x="210.6" y="138.6">Q7</text>
<text x="247.7" y="141.8">10</text>
<text x="257.4" y="139.7">8</text>
<text x="58.7" y="149.9">A10</text>
<text x="58.7" y="145.8">A12</text>
<text x="58.8" y="147.9">A11</text>
<text x="96.9" y="149.9">B10</text>
<text x="96.9" y="147.9">B11</text>
<text x="96.9" y="145.8">B12</text>
<text x="131.6" y="149.9">21</text>
<text x="131.6" y="147.9">23</text>
<text x="131.6" y="145.8">25</text>
<text x="141.3" y="149.9">22</text>
<text x="141.3" y="147.9">24</text>
<text x="141.3" y="145.8">26</text>
<text x="173.7" y="149.9" transform="rotate(-90 173.7 149.9)">9</text>
<text x="175.8" y="149.9" transform="rotate(-90 175.8 149.9)">8</text>
<text x="177.8" y="149.9" transform="rotate(-90 177.8 149.9)">7</text>
<text x="179.8" y="149.9" transform="rotate(-90 179.8 149.9)">6</text>
<text x="181.9" y="149.9" transform="rotate(-90 181.9 149.9)">5</text>
<text x="183.9" y="149.9" transform="rotate(-90 183.9 149.9)">4</text>
<text x="186" y="149.9" transform="rotate(-90 186 149.9)">3</text>
<text x="188" y="149.9" transform="rotate(-90 188 149.9)">2</text>
<text x="247.7" y="149.9">12</text>
<text x="59.6" y="154">A8</text>
<text x="59.6" y="151.9">A9</text>
<text x="96.9" y="154">B8</text>
<text x="96.9" y="151.9">B9</text>
<text x="131.6" y="154">17</text>
<text x="131.6" y="151.9">19</text>
<text x="141.3" y="154">18</text>
<text x="141.3" y="151.9">20</text>
<text x="247.7" y="154">13</text>
<text x="257.4" y="151.9">11</text>
<text x="59.6" y="160.1">A5</text>
<text x="59.6" y="158.1">A6</text>
<text x="59.6" y="156">A7</text>
<text x="96.9" y="160.1">B5</text>
<text x="96.9" y="158.1">B6</text>
<text x="96.9" y="156">B7</text>
<text x="131.6" y="158.1">13</text>
<text x="131.6" y="156">15</text>
<text x="131.7" y="160.1">11</text>
<text x="141.3" y="160.1">12</text>
<text x="141.3" y="158.1">14</text>
<text x="141.3" y="156">16</text>
<text x="188" y="159.6" transform="rotate(-90 188 159.6)">1</text>
<text x="59.6" y="166.2">A2</text>
<text x="59.6" y="164.2">A3</text>
<text x="59.6" y="162.1">A4</text>
<text x="96.9" y="166.2">B2</text>
<text x="96.9" y="164.2">B3</text>
<text x="96.9" y="162.1">B4</text>
<text x="132.5" y="166.2">5</text>
<text x="132.5" y="164.2">7</text>
<text x="132.5" y="162.1">9</text>
<text x="141.3" y="166.2">6</text>
<text x="141.3" y="164.2">8</text>
<text x="141.3" y="162.1">10</text>
<text x="247.3" y="164.2">10</text>
<text x="248.2" y="166.2">8</text>
<text x="257.9" y="166.2">7</text>
<text x="257.9" y="164.2">9</text>
<text x="59.6" y="168.2">A1</text>
<text x="96.9" y="168.2">B1</text>
<text x="132.5" y="170.3">1</text>
<text x="132.5" y="168.2">3</text>
<text x="141.3" y="170.3">2</text>
<text x="141.3" y="168.2">4</text>
<text x="248.2" y="172.3">2</text>
<text x="248.2" y="170.3">4</text>
<text x="248.2" y="168.2">6</text>
<text x="257.9" y="172.3">1</text>
<text x="257.9" y="170.3">3</text>
<text x="257.9" y="168.2">5</text>
</g>
<g font-size="1.4">
<text x="167.4" y="82.9" transform="rotate(-90 167.4 82.9)">VCC</text>
<text x="175.6" y="85" transform="rotate(-90 175.6 85)">VCC</text>
<text x="181.7" y="85" transform="rotate(-90 181.7 85)">VCC</text>
<text x="185.7" y="85" transform="rotate(-90 185.7 85)">VCC</text>
<text x="167.4" y="93.1" transform="rotate(-90 167.4 93.1)">GND</text>
<text x="175.6" y="91.7" transform="rotate(-90 175.6 91.7)">GND</text>
<text x="181.7" y="91.7" transform="rotate(-90 181.7 91.7)">GND</text>
<text x="185.7" y="91.7" transform="rotate(-90 185.7 91.7)">GND</text>
</g>
<g font-size="1.1">
<text x="163.3" y="125.9" transform="rotate(-90 163.3 125.9)">2</text>
<text x="163.3" y="124.1" transform="rotate(-90 163.3 124.1)">1</text>
<text x="169.2" y="125" transform="rotate(-90 169.2 125)">ON</text>
<text x="163.3" y="130" transform="rotate(-90 163.3 130)">4</text>
<text x="163.3" y="128" transform="rotate(-90 163.3 128)">3</text>
<text x="163.2" y="136.2" transform="rotate(-90 163.2 136.2)">7</text>
<text x="163.3" y="134.2" transform="rotate(-90 163.3 134.2)">6</text>
<text x="163.3" y="132.2" transform="rotate(-90 163.3 132.2)">5</text>
<text x="163.3" y="138.2" transform="rotate(-90 163.3 138.2)">8</text>
</g>
</svg>
